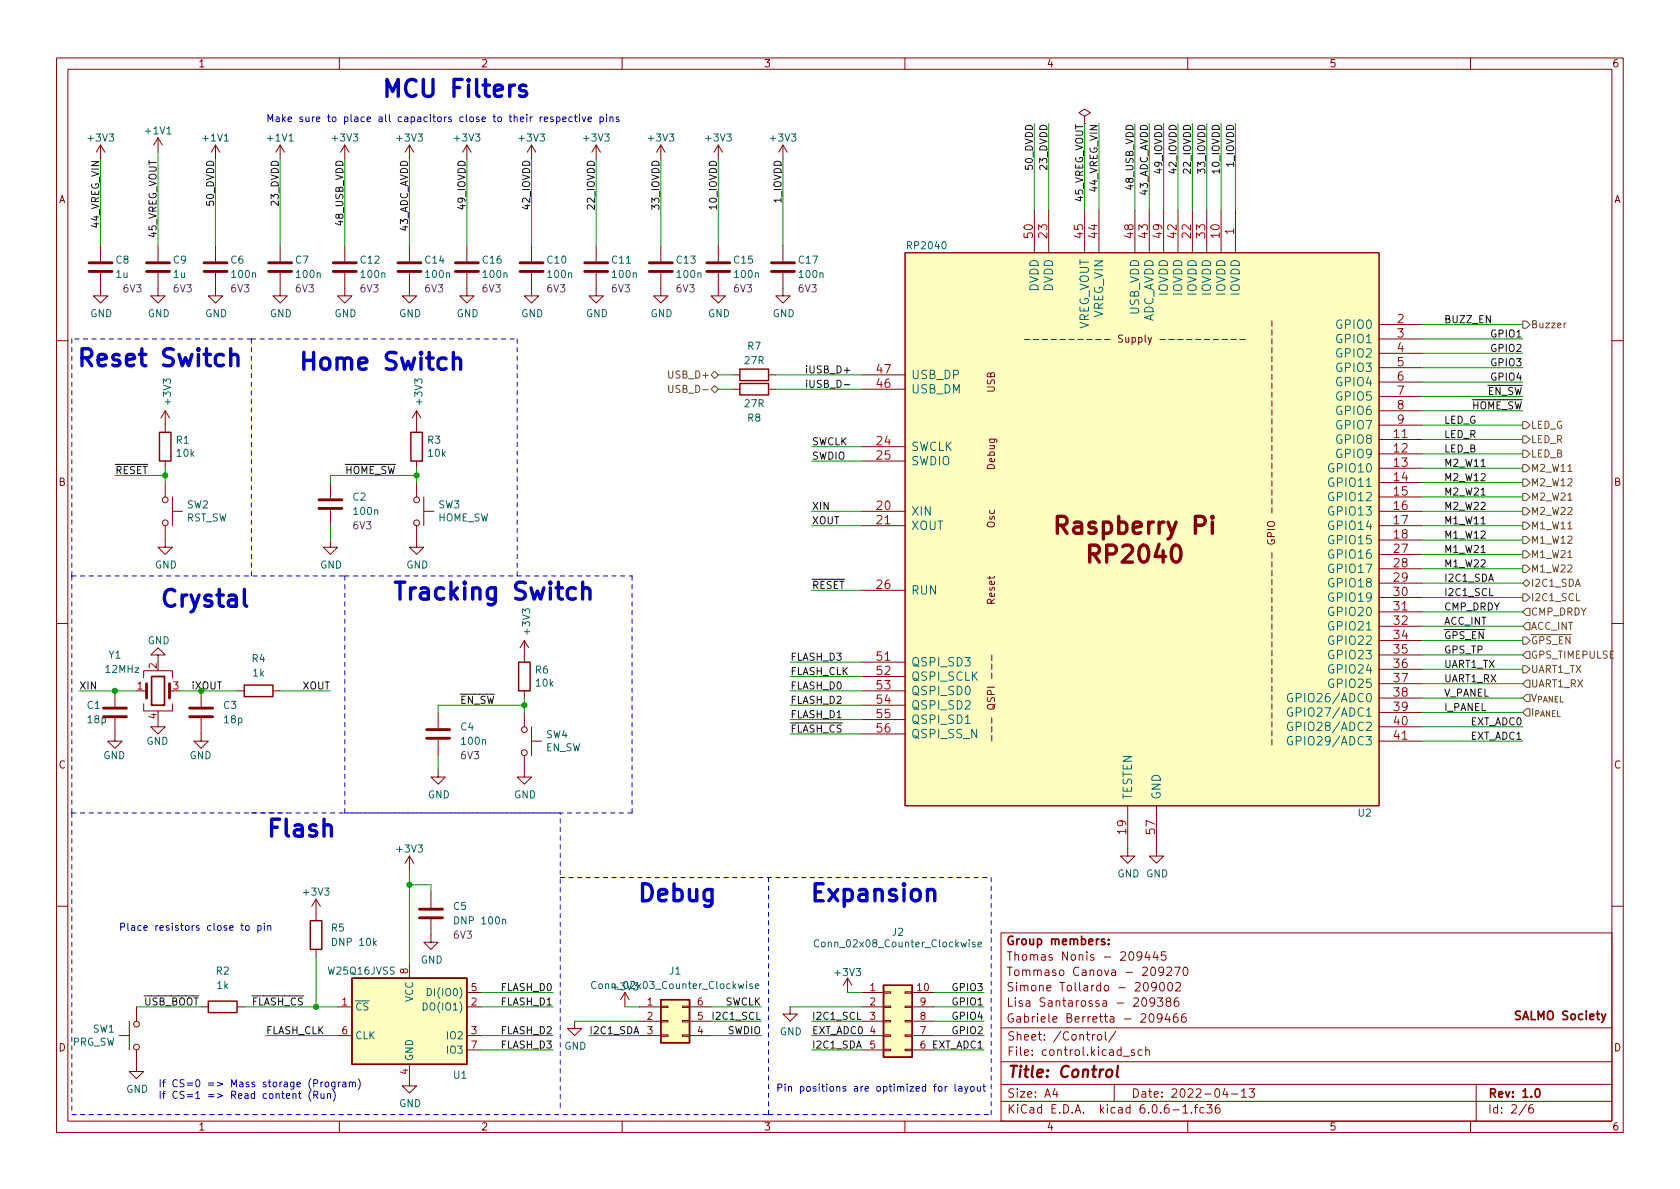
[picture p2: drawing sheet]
<svg xmlns="http://www.w3.org/2000/svg" width="297mm" height="210mm" viewBox="0 0 297 210" stroke-linecap="round" stroke-linejoin="round" font-family="sans-serif">
<g fill="none" stroke="#840000" stroke-width=".18">
<path d="M10 10.2h277v190.1h-277zM12 12.2h273v186.1h-273zM60 10.2v2M110 10.2v2M160 10.2v2M210 10.2v2M260 10.2v2M17.8 25.6l-.8 1.3M17.8 25.6v2.6M17.8 25.6l.7 1.3M27.9 24.4l-.7 1.2M27.9 24.4v2.5"/>
<path d="M27.9 24.4l.8 1.2M38.1 25.6v2.6M38.1 25.6l-.8 1.3M38.1 25.6l.8 1.3M49.5 25.6v2.6M49.5 25.6l-.7 1.3M49.5 25.6l.8 1.3M61 25.6v2.6M61 25.6l-.8 1.3M61 25.6l.7 1.3M72.4 25.6v2.6M72.4 25.6l-.8 1.3"/>
<path d="M72.4 25.6l.8 1.3M82.5 25.6v2.6M82.5 25.6l-.7 1.3M82.5 25.6l.8 1.3M94 25.6v2.6M94 25.6l-.8 1.3M94 25.6l.7 1.3M105.4 25.6l-.8 1.3M105.4 25.6v2.6M105.4 25.6l.8 1.3M116.8 25.6l-.7 1.3M116.8 25.6v2.6"/>
<path d="M116.8 25.6l.8 1.3M127 25.6v2.6M127 25.6l-.8 1.3M127 25.6l.8 1.3M138.4 25.6l-.7 1.3M138.4 25.6v2.6M138.4 25.6l.8 1.3M182.9 37.1v7.6M185.4 37.1v7.6M191.8 20.6l1-.7-1-.6-1 .6 1 .7v1.2M191.8 37.1v7.6M194.3 37.1v7.6"/>
<path d="M200.7 37.1v7.6M203.2 37.1v7.6M205.7 37.1v7.6M208.3 37.1v7.6M210.8 37.1v7.6M213.4 37.1v7.6M215.9 37.1v7.6M218.4 37.1v7.6M17.8 48.3v4h1.2l-1.2 1.3-1.3-1.3h1.3M17.8 43.4v2.8M27.9 48.3v4h1.3l-1.3 1.3-1.2-1.3h1.2M27.9 43.4v2.8"/>
<path d="M38.1 48.3v4h1.3l-1.3 1.3-1.3-1.3h1.3M38.1 43.4v2.8M49.5 48.3v4h1.3l-1.3 1.3-1.2-1.3h1.2M49.5 43.4v2.8M61 48.3v4h1.2l-1.2 1.3-1.3-1.3h1.3M61 43.4v2.8M72.4 48.3v4h1.3l-1.3 1.3-1.3-1.3h1.3M72.4 43.4v2.8M82.5 48.3v4h1.3l-1.3 1.3-1.2-1.3h1.2M82.5 43.4v2.8M94 48.3v4h1.2l-1.2 1.3-1.3-1.3h1.3M94 43.4v2.8"/>
<path d="M105.4 48.3v4h1.3l-1.3 1.3-1.3-1.3h1.3M105.4 43.4v2.8M116.8 48.3v4h1.3l-1.3 1.3-1.2-1.3h1.2M116.8 43.4v2.8M127 48.3v4h1.3l-1.3 1.3-1.3-1.3h1.3M127 43.4v2.8M138.4 48.3v4h1.3l-1.3 1.3-1.2-1.3h1.2M138.4 43.4v2.8M160 44.7h83.8v97.8h-83.8zM224.9 56.7v1M224.9 58.3v1M224.9 59.9v.9"/>
<path d="M243.8 57.4h7.7M243.8 59.9h7.7M10 60.2h2M29.2 72.6l-.8 1.3M29.2 72.6v3.8M29.2 72.6l.8 1.3M73.7 72.6v3.8M73.7 72.6l-.8 1.3M73.7 72.6l.7 1.3M129.5 66.3h1.3M129.5 68.8h1.3M135.9 66.3h1.3"/>
<path d="M135.9 68.8h1.3M152.4 66.3h7.6M152.4 68.8h7.6M152.4 79h7.6M181.1 60h1M182.7 60h1M184.3 60h.9M185.8 60h1M187.4 60h1M189 60h1M190.6 60h.9M209.8 60h1"/>
<path d="M211.4 60h.9M212.9 60h1M214.5 60h1M216.1 60h.9M217.7 60h.9M219.2 60h1M224.9 61.5v.9M224.9 63v1M224.9 64.6v1M224.9 66.2v.9M224.9 67.7v1M224.9 69.3v1"/>
<path d="M224.9 70.9v1M224.9 72.5v.9M224.9 74v1M224.9 75.6v1M224.9 77.2v.9M224.9 78.7v1M243.8 77.7h7.7M243.8 62.5h7.7M243.8 65h7.7M243.8 67.6h7.7M243.8 70.1h7.7M243.8 72.6h7.7"/>
<path d="M243.8 75.2h7.7M285 60.2h2M29.2 93v3.8h1.3l-1.3 1.2-1.3-1.2h1.3M29.2 81.5v1.3M29.2 85.3v2.6M30.5 90.4h1.8M30.5 87.9v5.1M58.4 95.5v1.3h1.3l-1.3 1.2-1.3-1.2h1.3M58.4 85.3v2.8M58.4 90.2v2.8M73.7 93v3.8h1.2l-1.2 1.2-1.3-1.2h1.3M73.7 81.5v1.3"/>
<path d="M73.7 85.3v2.6M74.9 90.4h1.8M74.9 87.9v5.1M152.4 90.4h7.6M152.4 93h7.6M152.4 81.5h7.6M224.1 93.6h1.3M224.2 95.5a.59 .59 0 0 0 .5 .7 .59 .59 0 0 0 .6-.7l-.5-.1v.3M224.2 92.4a.81 .81 0 0 1 1.2 .1 .43 .43 0 0 1-.5 .6h-.4a.42 .42 0 0 1-.4-.2 .42 .42 0 0 1 .1-.5zM224.8 94.9l-.1-.6-.2-.1h-.3l-.1 .7h1.3M224.9 80.3v1M224.9 81.9v1"/>
<path d="M224.9 83.5v.9M224.9 85v1M224.9 86.6v1M224.9 88.2v.9M224.9 89.8v.9M224.9 97.7v1M224.9 99.3v1M243.8 90.4h7.7M243.8 80.3h7.7M243.8 82.8h7.7M243.8 85.3h7.7M243.8 87.9h7.7"/>
<path d="M243.8 93h7.7M243.8 95.5h7.7M243.8 98h7.7M10 110.2h2M25.4 119.9v-1.3h5.1v1.3M27.9 115.8h1.3l-1.3-1.3-1.2 1.3h1.2v1.3M92.7 113.3l-.8 1.2M92.7 113.3v3.8M92.7 113.3l.8 1.2M152.4 104.4h7.6M152.4 117.1h7.6M152.4 119.6h7.6"/>
<path d="M175.4 115.8v1M175.4 117.4v1M224.9 100.9v.9M224.9 102.5v.9M224.9 104v1M224.9 105.6v1M224.9 107.2v.9M224.9 108.7v1M224.9 110.3v1M224.9 111.9v1M224.9 113.5v.9M224.9 115v1"/>
<path d="M224.9 116.6v1M224.9 118.2v.9M224.9 119.7v1M243.8 100.6h7.7M243.8 103.1h7.7M243.8 105.7h7.7M243.8 108.2h7.7M243.8 110.7h7.7M243.8 113.3h7.7M243.8 115.8h7.7M243.8 118.4h7.7M285 110.2h2"/>
<path d="M20.3 127v4.1h1.3l-1.3 1.2-1.3-1.2h1.3M20.3 122.2v2.8M25.4 124.5v1.2h5.1v-1.2M25.4 122.2h.5M27.9 127.2v1.3h1.3l-1.3 1.3-1.2-1.3h1.2M30 122.2h.5M35.6 127v4.1h1.2l-1.2 1.2-1.3-1.2h1.3M35.6 122.2v2.8M41.9 122.2h1.3M48.3 122.2h1.2M77.5 136.1v1.3h1.2l-1.2 1.3-1.3-1.3h1.3M77.5 126v2.8"/>
<path d="M77.5 130.8v2.8M92.7 133.6v3.8h1.3l-1.3 1.3-1.3-1.3h1.3M92.7 122.2v1.2M92.7 126v2.5M94 128.5v5.1M94 131.1h1.8M152.4 122.2h7.6M152.4 124.7h7.6M152.4 127.2h7.6M152.4 129.8h7.6M175.4 128.5v1M175.4 130.1v.9"/>
<path d="M224.9 121.3v1M224.9 122.9v1M224.9 124.5v.9M224.9 126v1M224.9 127.6v1M224.9 129.2v1M224.9 130.8v.9M243.8 131.1h7.7M243.8 120.9h7.7M243.8 123.4h7.7M243.8 126h7.7M243.8 128.5h7.7"/>
<path d="M55.9 159v3.8M55.9 159l-.8 1.3M55.9 159l.7 1.3M72.4 151.4l-.8 1.2M72.4 151.4v2.5M72.4 151.4l.8 1.2M76.2 157.7v2.8M199.4 142.5v8.9h1.3l-1.3 1.2-1.3-1.2h1.3M204.5 142.5v8.9h1.2l-1.2 1.2-1.3-1.2h1.3M10 160.2h2M24.1 178v2.6M41.9 178h1.3"/>
<path d="M55.9 167.9v1.3M59.7 178h2.5M72.4 170.4v2.6M76.2 162.6v4h1.3l-1.3 1.3-1.3-1.3h1.3M82.5 178h2.6M82.5 175.5h2.6M110.5 175.5l-.8 1.3M110.5 175.5v2.5M110.5 175.5l.8 1.3M113 178h3.8M116.8 177.9h1.3v.3h-1.3zM120.6 177.9h1.3v.3h-1.3z"/>
<path d="M121.9 178h3.8M139.7 178v1.3h1.3l-1.3 1.3-1.3-1.3h1.3M149.9 173l-.8 1.2M149.9 173v2.5M149.9 173l.7 1.2M152.4 178h3.8M152.4 175.5h3.8M156.2 177.9h1.3v.3h-1.3zM156.2 175.4h1.3v.2h-1.3zM160 177.9h1.3v.3h-1.3zM160 175.4h1.3v.2h-1.3zM161.3 178h3.8"/>
<path d="M161.3 175.5h3.8M177 165h108v33.3h-108zM201.9 168.9l-.3 .3h-.3l-.3-.3 .2-.5 .4-.1 .2 .1a.99 .99 0 0 1-.3 1.4h-.3M202 176.6l.2-.1a.81 .81 0 0 1 .6 .6 .81 .81 0 0 1-.3 .8l-.1 .1a.81 .81 0 0 1-.4-1.4zM202.3 173.9l.2-.2a.81 .81 0 0 1 .6 .7 .81 .81 0 0 1-.3 .8h-.1a.81 .81 0 0 1-.4-1.3zM202.8 168.2l-.3 1.1h.9M203.2 168.8v1M203.3 179.4l.2-.1a.81 .81 0 0 1 .6 .6 .81 .81 0 0 1-.3 .8l-.1 .1a.81 .81 0 0 1-.4-1.4zM204.2 177.1l-.3 .3h-.3l-.3-.3 .2-.6h.4l.2 .1a.99 .99 0 0 1-.4 1.4h-.2M204.2 168.2l-.3 1.1h.9M204.5 174.4l-.3 .3h-.3l-.3-.3 .1-.6 .5-.1 .2 .2a.99 .99 0 0 1-.4 1.3h-.3M204.6 168.8v1"/>
<path d="M204.7 176.5h.9l-.5 .5 .4 .2v.6l-.2 .2h-.4l-.2-.2M205.2 173.9l.2-.2a.81 .81 0 0 1 .6 .7 .81 .81 0 0 1-.3 .8h-.2a.81 .81 0 0 1-.3-1.3zM205.5 179.9l-.3 .3h-.3l-.3-.3 .1-.6h.5l.2 .1a.99 .99 0 0 1-.4 1.4h-.3M205.7 171.7l-.2 .2h-.5l-.1-.2 .1-.6 .5-.1 .2 .2a.99 .99 0 0 1-.4 1.3h-.3M206.1 168.3h-.7l-.1 .7 .2-.1h.5l.2 .3-.1 .5-.2 .1-.6-.1M206.3 171.2l.6-.2 .2 .2 .1 .2-1 1.1h1M206.4 179.2l-.4 1.1h1M206.5 177.1l-.3-.3v-.2l.3-.1h.4l.1 .2v.3l-.7 .2-.1 .2v.4l.3 .2 .4-.1 .1-.2v-.3l-.3-.3M206.6 173.9l.2-.2a.81 .81 0 0 1 .6 .7 .81 .81 0 0 1-.3 .8h-.1a.81 .81 0 0 1-.4-1.3zM206.7 179.8v1M207.7 171h1l-.7 1.5M207.9 173.9l.6-.2 .2 .2v.3l-.9 1h.9"/>
<path d="M208.2 179.3a.59 .59 0 0 0-.7 .6v.6l.1 .2 .4 .1 .2-.2 .1-.5-.1-.2-.5-.1-.2 .3M208.3 176.5a.59 .59 0 0 0-.7 .6v.6l.1 .2 .5 .1 .2-.2 .1-.5-.2-.2-.4-.1-.3 .3M209.3 171.2l.2-.2a.81 .81 0 0 1 .6 .6 .81 .81 0 0 1-.3 .8l-.1 .1a.81 .81 0 0 1-.4-1.3zM209.6 179.3a.59 .59 0 0 0-.7 .6v.6l.1 .2 .5 .1 .2-.2v-.5l-.1-.2-.4-.1-.3 .3M285 160.2h2M21.1 183.1h1.8M22.9 180.6v5.1M24.1 185.7v3.8h1.3l-1.3 1.2-1.2-1.2h1.2M59.7 183.1h2.5M60 198.3v2M72.4 188.2v3.8h1.3l-1.3 1.3-1.3-1.3h1.3M82.5 183.1h2.6"/>
<path d="M82.5 185.7h2.6M101.6 180.6v1.3h1.3l-1.3 1.2-1.3-1.2h1.3M110 198.3v2M113 180.6h3.8M113 183.1h3.8M116.8 183h1.3v.3h-1.3zM116.8 180.5h1.3v.2h-1.3zM120.6 183h1.3v.3h-1.3zM120.6 180.5h1.3v.2h-1.3zM121.9 180.6h3.8M121.9 183.1h3.8M152.4 180.6h3.8"/>
<path d="M152.4 183.1h3.8M152.4 185.7h3.8M156.2 185.5h1.3v.3h-1.3zM156.2 183h1.3v.3h-1.3zM156.2 180.5h1.3v.2h-1.3zM160 198.3v2M160 185.5h1.3v.3h-1.3zM160 183h1.3v.3h-1.3zM160 180.5h1.3v.2h-1.3zM161.3 180.6h3.8M161.3 183.1h3.8M161.3 185.7h3.8"/>
<path d="M177 194.8h108M177 191.8h108M177 187.8h108M177 181.8h108M186.5 192.5l-.4 1h1M186.9 193v1M193.6 182.9l-.3 .1-.2 .2M194.1 183.1l.2-.2 .4 .2 .1 .5-.2 .3h-.3l-.2-.1zM195.4 182.4v1.3l.2 .2M197 191.8v3M197.3 182.4l-1.3 1.9M198.6 186.8h1.1"/>
<path d="M200.6 185.7l-.4-.1-.2 .2 .1 .3 .5 .1v.4h-.6M201.9 185.7l-.4-.1-.3 .3v.4l.2 .3h.5M202.6 185.8l.2-.2 .3 .1 .1 .9M202.6 185.1v1.5M209.1 195.8l.5-.5v1.5M209.1 196.8h.9M210 198.3v2M210.6 196.7v.1M211.1 195.8h.6M211.7 195.3l-.3 .2v1.3M212.9 195.9l-.5-.1-.3 .3v.4l.2 .3h.6M213.4 195.3h.9l-.5 .6 .4 .1v.7l-.2 .1h-.4l-.2-.1"/>
<path d="M215.6 195.3a.59 .59 0 0 0-.7 .7v.5l.1 .3h.4l.2-.1 .1-.5-.1-.2-.5-.1-.2 .3M216.6 192.5l-.4 1h.9M216.9 193v1M217.7 193.5h1.2M219.5 193l.4-.5v1.5M219.5 194h.9M220.9 192.5h.9l-.5 .6 .4 .1v.7l-.2 .1h-.4l-.2-.1M260 198.3v2M261 191.8v6.5M269.9 195.3l-1.3 1.9M271 195.3a.6 .6 0 0 0-.7 .7v.5l.1 .3h.5l.2-.1 .1-.5-.2-.2-.4-.1-.3 .3"/>
<circle cx="29.2" cy="88.4" r=".51"/>
<circle cx="29.2" cy="92.5" r=".51"/>
<circle cx="73.7" cy="88.4" r=".51"/>
<circle cx="73.7" cy="92.5" r=".51"/>
<circle cx="92.7" cy="133.1" r=".51"/>
<circle cx="92.7" cy="129" r=".51"/>
<circle cx="24.1" cy="185.2" r=".51"/>
<circle cx="24.1" cy="181.1" r=".51"/>
</g>
<path d="M26.8 119.6h2.3v5.1h-2.3zM195.3 166.1l-.4-.1-.2 .3 .1 .2 .5 .1v.4h-.6M196 166.9v.1M196 166.1v.2M268.8 178.9l-.6-.1-.2 .1v.5l.7 .3 .1 .3-.3 .3-.5-.1M271.6 192.6l.2-.1a.82 .82 0 0 1 .6 .7 .82 .82 0 0 1-.3 .8h-.2a.81 .81 0 0 1-.6-.6 .81 .81 0 0 1 .3-.8z" fill="none" stroke="#840000" stroke-width=".3"/>
<path d="M195.8 189.3a.52 .52 0 0 1 .5-.2 .52 .52 0 0 1 .4 .4l-.1 .6a.55 .55 0 0 1-.5 .4 .55 .55 0 0 1-.5-.4zM197.7 188.5l-.2 1.7 .2 .3" fill="none" stroke="#840000" stroke-width=".4"/>
<g fill="#ffffc2" stroke="#ffffc2" stroke-width=".18">
<path d="M116.8 176.8h5.1v7.6h-5.1z"/>
<path d="M62.2 173h20.3v15.2h-20.3z"/>
<path d="M156.2 174.2h5.1v12.7h-5.1z"/>
<path d="M160 44.7h83.8v97.8h-83.8z"/>
</g>
<path d="M28.2 76.4h2v5.1h-2zM72.6 76.4h2.1v5.1h-2.1zM130.8 65.3h5.1v2h-5.1zM130.8 67.8h5.1v2h-5.1zM91.7 117.1h2v5.1h-2zM43.2 121.2h5.1v2h-5.1zM36.8 177h5.1v2.1h-5.1zM54.9 162.8h2v5.1h-2zM62.2 173h20.3v15.2h-20.3zM116.8 176.8h5.1v7.6h-5.1zM156.2 174.2h5.1v12.7h-5.1z" fill="none" stroke="#840000" stroke-width=".25"/>
<path d="M228.5 122.7a.74 .74 0 0 0-.9 .5 .74 .74 0 0 0 .5 .9l.4-.1v-.5h-.2M228.5 125.2a.74 .74 0 0 0-.9 .6 .74 .74 0 0 0 .5 .9l.4-.2v-.5h-.2M228.5 127.8a.74 .74 0 0 0-.9 .5 .74 .74 0 0 0 .5 .9l.4-.1v-.5h-.2M228.5 130.3a.74 .74 0 0 0-.9 .5 .74 .74 0 0 0 .5 .9l.4-.1v-.5h-.2M74.8 177.4a.64 .64 0 0 1 .8 .6 .64 .64 0 0 1-.8 .6zM75.6 174.8a.64 .64 0 0 1 .7 .6 .64 .64 0 0 1-.7 .7zM105.4 173.7a.6 .6 0 0 0-.9 .4 .6 .6 0 0 0 .6 .7l.3-.1M133 174h-.3l-.2 .1 .1 .2 .4 .1v.4h-.5M133.6 174.4l.6-.1-.1-.3h-.4l-.1 .1v.7h.5M144.7 166.3a.6 .6 0 0 0-.8 .4 .6 .6 0 0 0 .6 .7l.2-.1M172.4 166.7l-.3-.1-.2 .2 .1 .2 .4 .1v.3h-.5M172.9 167l.6-.1v-.2l-.4-.1-.2 .2 .1 .6h.5" fill="none" stroke="#006464" stroke-width=".18"/>
<g fill="none" stroke="#840000" stroke-width=".51">
<path d="M15.7 48h4.1M15.7 46.5h4.1M25.9 48h4.1M25.9 46.5h4.1M36.1 48h4M36.1 46.5h4M47.5 48h4.1M47.5 46.5h4.1M58.9 48h4.1M58.9 46.5h4.1M70.4 48h4M70.4 46.5h4"/>
<path d="M80.5 48h4.1M80.5 46.5h4.1M91.9 48h4.1M91.9 46.5h4.1M103.4 48h4M103.4 46.5h4M114.8 48h4.1M114.8 46.5h4.1M125 48h4M125 46.5h4M136.4 48h4.1M136.4 46.5h4.1"/>
<path d="M56.4 89.9h4.1M56.4 88.4h4.1M18.3 126.7h4.1M18.3 125.2h4.1M25.9 120.9v2.5M30 120.9v2.5M33.5 126.7h4.1M33.5 125.2h4.1M75.4 130.6h4.1M75.4 129h4.1M74.2 162.3h4M74.2 160.8h4"/>
</g>
<g fill="none" stroke="#725600" stroke-width=".18">
<path d="M269.2 56.8h.7l.6 .6-.6 .6h-.7zM276.9 57.1l-.3 .3M118.2 68.1v1.1l.3 .2 .3-.1 .2-.1v-1.1M125.7 66.3l.7-.6 .6 .6-.6 .6zM125.7 68.8l.7-.6 .6 .6-.6 .7zM269.2 74.5h.7l.6 .7-.6 .6h-.7zM269.2 77.1h.7l.6 .6-.6 .7h-.7zM269.2 79.6h.7l.6 .7-.6 .6h-.7zM269.2 97.4h.7l.6 .6-.6 .7h-.7zM269.2 94.9h.7l.6 .6-.6 .6h-.7zM269.2 99.9h.7l.6 .7-.6 .6h-.7zM269.2 92.3h.7l.6 .7-.6 .6h-.7z"/>
<path d="M269.2 84.7h.7l.6 .6-.6 .7h-.7zM269.2 89.8h.7l.6 .6-.6 .7h-.7zM269.2 82.2h.7l.6 .6-.6 .6h-.7zM269.2 87.2h.7l.6 .7-.6 .6h-.7zM269.2 112.6h.7l.6 .7-.6 .6h-.7zM269.2 115.8l.7-.6h.6v1.3h-.6zM269.2 117.7h.7l.6 .7-.6 .6h-.7zM269.2 103.1l.7-.6 .6 .6-.6 .7zM269.2 105h.7l.6 .7-.6 .6h-.7zM269.2 110.7l.7-.6h.6v1.3h-.6zM269.9 107.6h.6v1.2h-.6l-.7-.6zM269.2 126l.7-.7h.6v1.3h-.6z"/>
<path d="M269.2 123.4l.7-.6h.6v1.3h-.6zM269.9 120.3h.6v1.2h-.6l-.7-.6z"/>
</g>
<path d="M149.3 65.5h.9M149.3 68h.9" fill="none" stroke="#0f0f0f" stroke-width=".18"/>
<g fill="none" stroke="#0000c2" stroke-width=".18">
<path d="M96.2 21.1l.6-.1v-.3h-.4l-.2 .2 .1 .6h.5M97.8 20.7h-.3l-.2 .2 .1 .1 .4 .2v.3h-.5M98.4 20.7h.4l.2 .2-.1 .6h-.5M98.4 20.7v1.2M99.5 21.1l.6-.1-.1-.3h-.3l-.2 .2 .1 .6h.4M101.2 20.7h-.4l-.2 .2 .1 .6h.5M101.6 20.7h.4M101.7 20.2v1.1l.3 .2M102.5 20.2v.2M102.5 20.7v.8M102.9 20.7l.3 .8 .4-.8M104 21.1l.6-.1-.1-.3h-.3l-.2 .2v.6h.5"/>
<path d="M106.1 20.7h.4l.2 .2-.1 .6h-.5M106.1 20.7v1.2M107.2 20.2v.2M107.2 20.7v.8M107.8 20.8l.2-.1h.3l.1 .8M107.8 20.7v.8M109.4 20.7h-.3l-.2 .2 .1 .1 .4 .2v.3h-.5M42.6 163.7h.4M42.7 163.2v1.1l.3 .2M43.5 163.7h.3l.3 .2v.4l-.3 .2h-.3l-.1-.2zM45.6 163.7h.3l.3 .2-.1 .6h-.5M45.6 163.7v1.2"/>
<path d="M46.7 163.2v.2M46.7 163.7v.8M47.3 163.8l.2-.1h.3l.1 .8M47.3 163.7v.8M52.8 193.4h.4M52.9 193v1.1l.3 .1M55 192.8a1.46 1.46 0 0 0 0 1.9M55.5 193.6h.6l.1-.2-.1-.3-.6-.1v1.2M55.8 193.6l.4 .6M56.7 193.4l.1 .8h.3l.2-.1M56.7 191.3v.9M57.1 191.3l-.4 .3"/>
<path d="M57.3 193.4v.8M57.6 191.4l.3-.1 .2 .3v.4l-.2 .2-.3-.1-.1-.1zM57.9 193.5l.2-.1 .3 .1v.7M57.9 193.4v.8M58.9 192.8a1.46 1.46 0 0 1 0 1.9M59.2 191.3v1.1l-.2 .2h-.3M59.2 191.4l-.3-.1-.3 .3 .1 .5h.5M59.8 191.3v.9M60.2 191.3l-.4 .3M60.6 191.4h.5l.1 .8M61.2 191.6l-.5 .1-.1 .2 .1 .3 .5-.1M61.8 191.5l.1-.2 .3 .1 .1 .8"/>
<path d="M61.8 191.3v.9M62.3 191.5l.2-.2 .3 .1 .1 .8M63.3 190.7a1.46 1.46 0 0 1 0 2M167.1 192.1v.9M167.5 192.1l-.4 .3M168.9 191.7v1.1l.1 .2M169.5 192.2h.5l.1 .8M170.1 192.4l-.4 .1-.2 .2 .2 .3 .4-.1M170.6 192.1l.3 .9M171.2 192.1l-.5 1.2-.1 .1M171.7 192.2l.3-.1 .3 .3v.3l-.3 .3-.3-.1-.1-.2zM172.8 192.1l.1 .8 .3 .1 .1-.2"/>
<path d="M173.3 192.1v.9M173.8 192.1h.4M173.9 191.7v1.1l.3 .2"/>
</g>
<path d="M93 15.2l-.7-.2-.3 .2-.2 .3 .2 .4 1 .3 .1 .3-.1 .4-.3 .1h-.6l-.3-.1M14.5 63.2h1.1a.81 .81 0 0 0 .6-.7 .81 .81 0 0 0-.6-.8h-1.1v3M15.2 63.2l1 1.5M53.7 62.3v3M53.7 63.7h1.7M69.9 102.9h1.7M70.7 102.9v3" fill="none" stroke="#0000c2" stroke-width=".6"/>
<g fill="none" stroke="#0000c2" stroke-width=".18" stroke-dasharray=".8 .8">
<path d="M12.7 59.9v41.9M44.4 59.9h47M44.4 59.9h-31.7M44.4 59.9v41.9M91.4 59.9v41.9M12.7 101.8h48.3M61 101.8h50.8M111.8 101.8v42M12.7 143.8v53.3M12.7 143.8v-42M12.7 143.8h86.4M44.4 143.8h6.4"/>
<path d="M61 143.8v-42M99.1 155.2h76.2M111.8 143.8h-50.8M135.9 155.2v41.9M12.7 197.1h90.2M99.1 195.8v-52M102.9 197.1h33M135.9 197.1h39.4M175.3 197.1v-41.9"/>
</g>
<g fill="none" stroke="#009600" stroke-width=".18">
<path d="M17.8 28.2v15.2M27.9 26.9v16.5M38.1 28.2v15.2M49.5 28.2v15.2M61 28.2v15.2M72.4 28.2v15.2M82.5 28.2v15.2M94 28.2v15.2M105.4 28.2v15.2M116.8 28.2v15.2M127 28.2v15.2M138.4 28.2v15.2"/>
<path d="M182.9 21.8v15.3M185.4 21.8v15.3M191.8 21.8v15.3M194.3 21.8v15.3M200.7 21.8v15.3M203.2 21.8v15.3M205.7 21.8v15.3M208.3 21.8v15.3M210.8 21.8v15.3M213.4 21.8v15.3M215.9 21.8v15.3M218.4 21.8v15.3"/>
<path d="M251.5 59.9h17.7M251.5 57.4h17.7M127 68.8h2.5M127 66.3h2.5M137.2 68.8h15.2M137.2 66.3h15.2M143.5 79h8.9M251.5 62.5h17.7M251.5 67.6h17.7M251.5 65h17.7M251.5 75.2h17.7M251.5 77.7h17.7"/>
<path d="M251.5 70.1h17.7M251.5 72.6h17.7M20.3 84.1h8.9M29.2 82.8v2.5M58.4 93v2.5M73.7 84.1h-15.3v1.2M73.7 82.8v2.5M143.5 93h8.9M143.5 90.4h8.9M143.5 81.5h8.9M251.5 93h17.7M251.5 95.5h17.7"/>
<path d="M251.5 98h17.7M251.5 90.4h17.7M251.5 85.3h17.7M251.5 82.8h17.7M251.5 87.9h17.7M251.5 80.3h17.7M139.7 117.1h12.7M139.7 119.6h12.7M143.5 104.4h8.9M251.5 103.1h17.7M251.5 100.6h17.7M251.5 115.8h17.7"/>
<path d="M251.5 118.4h17.7M251.5 113.3h17.7M251.5 105.7h17.7M251.5 108.2h17.7M251.5 110.7h17.7M14 122.2h10.1M31.7 122.2h10.2M49.5 122.2h8.9M77.5 133.6v2.5M92.7 123.4v2.6M92.7 124.7h-15.2v1.3M139.7 122.2h12.7"/>
<path d="M139.7 124.7h12.7M139.7 129.8h12.7M139.7 127.2h12.7M251.5 126h17.7M251.5 131.1h17.7M251.5 123.4h17.7M251.5 128.5h17.7M251.5 120.9h17.7M72.4 153.9v16.5M72.4 156.5h3.8v1.2M24.1 178h11.5M43.2 178h16.5"/>
<path d="M55.9 169.2v8.8M85.1 178h12.7M85.1 175.5h12.7M110.5 178h2.5M125.7 178h8.9M139.7 178h12.7M149.9 175.5h2.5M165.1 178h8.9M165.1 175.5h8.9M47 183.1h12.7M85.1 183.1h12.7M85.1 185.7h12.7"/>
<path d="M101.6 180.6h11.4M104.1 183.1h8.9M125.7 180.6h8.9M125.7 183.1h8.9M143.5 180.6h8.9M143.5 183.1h8.9M143.5 185.7h8.9M165.1 180.6h8.9M165.1 183.1h8.9M165.1 185.7h8.9"/>
</g>
<g fill="#009600" stroke="#009600" stroke-width=".18">
<circle cx="29.2" cy="84.1" r=".46"/>
<circle cx="35.6" cy="122.2" r=".46"/>
<circle cx="20.3" cy="122.2" r=".46"/>
<circle cx="72.4" cy="156.5" r=".46"/>
<circle cx="92.7" cy="124.7" r=".46"/>
<circle cx="73.7" cy="84.1" r=".46"/>
</g>
<g font-size="4.2" fill="#0000c2">
<text x="67.3" y="17.2">MCU Filters</text>
<text x="17.2" y="64.8">Reset Switch</text>
<text x="56.3" y="65.4">Home Switch</text>
<text x="30.3" y="107.4">Crystal</text>
<text x="73.4" y="106.1">Tracking Switch</text>
<text x="48.8" y="148">Flash</text>
<text x="114" y="159.4">Debug</text>
<text x="145.2" y="159.4">Expansion</text>
</g>
<g font-size="4.2" fill="#840000">
<text x="187.8" y="94.5">Raspberry Pi</text>
<text x="193.1" y="99.5">RP2040</text>
</g>
<text font-size="2.8" fill="#840000" x="178" y="190.6">Title: Control</text>
<g font-size="2.1" fill="#a90000">
<text x="218.2" y="41.5" transform="rotate(-90 218.2 41.5)">1</text>
<text x="182.6" y="42" transform="rotate(-90 182.6 42)">50</text>
<text x="185.2" y="42" transform="rotate(-90 185.2 42)">23</text>
<text x="191.5" y="42" transform="rotate(-90 191.5 42)">45</text>
<text x="194.1" y="42" transform="rotate(-90 194.1 42)">44</text>
<text x="200.4" y="42" transform="rotate(-90 200.4 42)">48</text>
<text x="202.9" y="42" transform="rotate(-90 202.9 42)">43</text>
<text x="205.5" y="42" transform="rotate(-90 205.5 42)">49</text>
<text x="208" y="42" transform="rotate(-90 208 42)">42</text>
<text x="210.6" y="42" transform="rotate(-90 210.6 42)">22</text>
<text x="213.1" y="42" transform="rotate(-90 213.1 42)">33</text>
<text x="215.6" y="42" transform="rotate(-90 215.6 42)">10</text>
<text x="247.1" y="57.1">2</text>
<text x="247.1" y="59.7">3</text>
<text x="247.1" y="62.2">4</text>
<text x="247.1" y="64.8">5</text>
<text x="155" y="68.6">46</text>
<text x="155" y="66">47</text>
<text x="247.1" y="67.3">6</text>
<text x="247.1" y="69.8">7</text>
<text x="246.5" y="77.5">11</text>
<text x="247.1" y="72.4">8</text>
<text x="247.1" y="74.9">9</text>
<text x="155" y="78.7">24</text>
<text x="155" y="81.3">25</text>
<text x="246.5" y="80">12</text>
<text x="246.5" y="82.5">13</text>
<text x="246.5" y="85.1">14</text>
<text x="246.5" y="87.6">15</text>
<text x="155" y="90.2">20</text>
<text x="155" y="92.7">21</text>
<text x="246.5" y="90.2">16</text>
<text x="246.5" y="92.7">17</text>
<text x="246.5" y="95.2">18</text>
<text x="246.5" y="97.8">27</text>
<text x="246.5" y="100.3">28</text>
<text x="155" y="104.1">26</text>
<text x="246.5" y="102.9">29</text>
<text x="246.5" y="105.4">30</text>
<text x="246.5" y="107.9">31</text>
<text x="246.5" y="110.5">32</text>
<text x="246.5" y="113">34</text>
<text x="155" y="116.8">51</text>
<text x="155" y="119.4">52</text>
<text x="246.5" y="115.6">35</text>
<text x="246.5" y="118.1">36</text>
<text x="155" y="121.9">53</text>
<text x="155" y="124.5">54</text>
<text x="246.5" y="120.6">37</text>
<text x="246.5" y="123.2">38</text>
<text x="246.5" y="125.7">39</text>
<text x="155" y="127">55</text>
<text x="155" y="129.5">56</text>
<text x="246.5" y="128.3">40</text>
<text x="246.5" y="130.8">41</text>
<text x="199.1" y="147.5" transform="rotate(-90 199.1 147.5)">19</text>
<text x="204.2" y="147.5" transform="rotate(-90 204.2 147.5)">57</text>
</g>
<g font-size="2.1" fill="#006464">
<text x="183.6" y="51.6" transform="rotate(-90 183.6 51.6)">DVDD</text>
<text x="186.2" y="51.6" transform="rotate(-90 186.2 51.6)">DVDD</text>
<text x="206.5" y="52.3" transform="rotate(-90 206.5 52.3)">IOVDD</text>
<text x="209" y="52.3" transform="rotate(-90 209 52.3)">IOVDD</text>
<text x="211.6" y="52.3" transform="rotate(-90 211.6 52.3)">IOVDD</text>
<text x="214.1" y="52.3" transform="rotate(-90 214.1 52.3)">IOVDD</text>
<text x="216.6" y="52.3" transform="rotate(-90 216.6 52.3)">IOVDD</text>
<text x="219.2" y="52.3" transform="rotate(-90 219.2 52.3)">IOVDD</text>
<text x="192.5" y="58.6" transform="rotate(-90 192.5 58.6)">VREG_VOUT</text>
<text x="195.1" y="56.3" transform="rotate(-90 195.1 56.3)">VREG_VIN</text>
<text x="201.4" y="55.7" transform="rotate(-90 201.4 55.7)">USB_VDD</text>
<text x="203.9" y="57.3" transform="rotate(-90 203.9 57.3)">ADC_AVDD</text>
<text x="236.4" y="58.1">GPIO0</text>
<text x="236.4" y="60.7">GPIO1</text>
<text x="236.4" y="63.2">GPIO2</text>
<text x="236.4" y="65.8">GPIO3</text>
<text x="161" y="69.6">USB_DM</text>
<text x="161" y="67">USB_DP</text>
<text x="236.4" y="68.3">GPIO4</text>
<text x="236.4" y="70.8">GPIO5</text>
<text x="236.4" y="73.4">GPIO6</text>
<text x="236.4" y="75.9">GPIO7</text>
<text x="161" y="79.7">SWCLK</text>
<text x="161" y="82.3">SWDIO</text>
<text x="235.3" y="83.5">GPIO10</text>
<text x="236.4" y="78.5">GPIO8</text>
<text x="236.4" y="81">GPIO9</text>
<text x="235.3" y="86.1">GPIO11</text>
<text x="235.3" y="88.6">GPIO12</text>
<text x="161" y="91.2">XIN</text>
<text x="161" y="93.7">XOUT</text>
<text x="235.3" y="91.2">GPIO13</text>
<text x="235.3" y="93.7">GPIO14</text>
<text x="235.3" y="96.2">GPIO15</text>
<text x="235.3" y="98.8">GPIO16</text>
<text x="235.3" y="101.3">GPIO17</text>
<text x="161" y="105.1">RUN</text>
<text x="235.3" y="103.9">GPIO18</text>
<text x="235.3" y="106.4">GPIO19</text>
<text x="235.3" y="108.9">GPIO20</text>
<text x="235.3" y="111.5">GPIO21</text>
<text x="161" y="117.8">QSPI_SD3</text>
<text x="235.3" y="114">GPIO22</text>
<text x="235.3" y="116.6">GPIO23</text>
<text x="235.3" y="119.1">GPIO24</text>
<text x="161" y="120.4">QSPI_SCLK</text>
<text x="161" y="122.9">QSPI_SD0</text>
<text x="161" y="125.5">QSPI_SD2</text>
<text x="229" y="124.2">GPIO26/ADC0</text>
<text x="235.3" y="121.6">GPIO25</text>
<text x="161" y="128">QSPI_SD1</text>
<text x="161" y="130.5">QSPI_SS_N</text>
<text x="229" y="126.7">GPIO27/ADC1</text>
<text x="229" y="129.3">GPIO28/ADC2</text>
<text x="229" y="131.8">GPIO29/ADC3</text>
<text x="200.1" y="141.5" transform="rotate(-90 200.1 141.5)">TESTEN</text>
<text x="205.2" y="141.5" transform="rotate(-90 205.2 141.5)">GND</text>
</g>
<g font-size="2.1" fill="#840000">
<text x="177.7" y="167.1">Group members:</text>
<text x="177.9" y="169.9">Thomas Nonis - 209445</text>
<text x="177.9" y="172.6">Tommaso Canova - 209270</text>
<text x="177.9" y="175.3">Simone Tollardo - 209002</text>
<text x="177.9" y="178">Lisa Santarossa - 209386</text>
<text x="177.9" y="180.8">Gabriele Berretta - 209466</text>
<text x="178" y="184">Sheet: /Control/</text>
<text x="268.7" y="180.4">SALMO Society</text>
<text x="178" y="186.7">File: control.kicad_sch</text>
<text x="178" y="196.9">KiCad E.D.A. kicad 6.0.6-1.fc36</text>
<text x="178" y="194.1">Size: A4</text>
<text x="200" y="194.1">Date: 2022-04-13</text>
<text x="263" y="194.1">Rev: 1.0</text>
<text x="263" y="196.9">Id: 2/6</text>
</g>
<g font-size="1.8" fill="#840000">
<text x="35" y="11.9">1</text>
<text x="85" y="11.9">2</text>
<text x="135" y="11.9">3</text>
<text x="185" y="11.9">4</text>
<text x="235" y="11.9">5</text>
<text x="285" y="11.9">6</text>
<text x="10.3" y="35.9">A</text>
<text x="285.3" y="35.9">A</text>
<text x="191.3" y="60.6">---------- Supply ----------</text>
<text x="175.9" y="69.4" transform="rotate(-90 175.9 69.4)">USB</text>
<text x="175.9" y="83" transform="rotate(-90 175.9 83)">Debug</text>
<text x="10.3" y="85.9">B</text>
<text x="285.3" y="85.9">B</text>
<text x="175.9" y="93.4" transform="rotate(-90 175.9 93.4)">Osc</text>
<text x="175.9" y="106.8" transform="rotate(-90 175.9 106.8)">Reset</text>
<text x="175.9" y="127.8" transform="rotate(-90 175.9 127.8)">--- QSPI ---</text>
<text x="10.3" y="135.9">C</text>
<text x="285.3" y="135.9">C</text>
<text x="10.3" y="185.9">D</text>
<text x="285.3" y="185.9">D</text>
<text x="35" y="199.9">1</text>
<text x="85" y="199.9">2</text>
<text x="135" y="199.9">3</text>
<text x="185" y="199.9">4</text>
<text x="235" y="199.9">5</text>
<text x="285" y="199.9">6</text>
</g>
<g font-size="1.8" fill="#006464">
<text x="25.9" y="23.7">+1V1</text>
<text x="15.7" y="25">+3V3</text>
<text x="36" y="25">+1V1</text>
<text x="47.4" y="25">+1V1</text>
<text x="58.9" y="25">+3V3</text>
<text x="70.3" y="25">+3V3</text>
<text x="80.5" y="25">+3V3</text>
<text x="91.9" y="25">+3V3</text>
<text x="103.3" y="25">+3V3</text>
<text x="114.8" y="25">+3V3</text>
<text x="124.9" y="25">+3V3</text>
<text x="136.3" y="25">+3V3</text>
<text x="20.5" y="46.6">C8</text>
<text x="30.7" y="46.6">C9</text>
<text x="40.8" y="46.6">C6</text>
<text x="52.3" y="46.6">C7</text>
<text x="63.8" y="46.6">C12</text>
<text x="75.2" y="46.6">C14</text>
<text x="85.4" y="46.6">C16</text>
<text x="96.8" y="46.6">C10</text>
<text x="108.3" y="46.6">C11</text>
<text x="119.7" y="46.6">C13</text>
<text x="129.8" y="46.6">C15</text>
<text x="141.3" y="46.6">C17</text>
<text x="160.6" y="44.1">RP2040</text>
<text x="20.5" y="49.1">1u</text>
<text x="30.7" y="49.1">1u</text>
<text x="41.1" y="49.1">100n</text>
<text x="52.5" y="49.1">100n</text>
<text x="64" y="49.1">100n</text>
<text x="75.4" y="49.1">100n</text>
<text x="85.5" y="49.1">100n</text>
<text x="97" y="49.1">100n</text>
<text x="108.4" y="49.1">100n</text>
<text x="119.8" y="49.1">100n</text>
<text x="130" y="49.1">100n</text>
<text x="141.4" y="49.1">100n</text>
<text x="15.9" y="56.1">GND</text>
<text x="26.1" y="56.1">GND</text>
<text x="36.3" y="56.1">GND</text>
<text x="47.7" y="56.1">GND</text>
<text x="59.1" y="56.1">GND</text>
<text x="70.6" y="56.1">GND</text>
<text x="80.7" y="56.1">GND</text>
<text x="92.1" y="56.1">GND</text>
<text x="103.6" y="56.1">GND</text>
<text x="115" y="56.1">GND</text>
<text x="125.2" y="56.1">GND</text>
<text x="136.6" y="56.1">GND</text>
<text x="131.7" y="64.4">27R</text>
<text x="132.2" y="61.8">R7</text>
<text x="30.2" y="71.4" transform="rotate(-90 30.2 71.4)">+3V3</text>
<text x="74.7" y="71.4" transform="rotate(-90 74.7 71.4)">+3V3</text>
<text x="131.7" y="72">27R</text>
<text x="132.2" y="74.5">R8</text>
<text x="31.2" y="78.5">R1</text>
<text x="31.3" y="80.8">10k</text>
<text x="75.6" y="78.5">R3</text>
<text x="75.8" y="80.8">10k</text>
<text x="33.1" y="89.9">SW2</text>
<text x="62.4" y="88.5">C2</text>
<text x="77.5" y="89.9">SW3</text>
<text x="32.9" y="92.2">RST_SW</text>
<text x="62.7" y="91.1">100n</text>
<text x="77.4" y="92.2">HOME_SW</text>
<text x="27.4" y="100.5">GND</text>
<text x="56.6" y="100.5">GND</text>
<text x="71.8" y="100.5">GND</text>
<text x="26.1" y="113.9">GND</text>
<text x="93.7" y="112" transform="rotate(-90 93.7 112)">+3V3</text>
<text x="18.8" y="119">12MHz</text>
<text x="19.2" y="116.5">Y1</text>
<text x="44.6" y="117.1">R4</text>
<text x="44.7" y="119.6">1k</text>
<text x="94.7" y="119.1">R6</text>
<text x="15.4" y="125.3">C1</text>
<text x="39.6" y="125.3">C3</text>
<text x="94.8" y="121.4">10k</text>
<text x="15.6" y="127.9">18p</text>
<text x="25.9" y="131.7">GND</text>
<text x="39.7" y="127.9">18p</text>
<text x="81.5" y="129.2">C4</text>
<text x="81.7" y="131.7">100n</text>
<text x="96.6" y="130.5">SW4</text>
<text x="18.2" y="134.2">GND</text>
<text x="33.5" y="134.2">GND</text>
<text x="96.5" y="132.8">EN_SW</text>
<text x="75.6" y="141.2">GND</text>
<text x="90.9" y="141.2">GND</text>
<text x="240.2" y="144.4">U2</text>
<text x="70.3" y="150.7">+3V3</text>
<text x="197.6" y="155.1">GND GND</text>
<text x="53.8" y="158.4">+3V3</text>
<text x="80.2" y="160.9">C5</text>
<text x="58.6" y="164.7">R5</text>
<text x="59.1" y="167.3">DNP 10k</text>
<text x="80.8" y="163.4">DNP 100n</text>
<text x="144.8" y="167.5">Conn_02x08_Counter_Clockwise</text>
<text x="157.8" y="165.5">J2</text>
<text x="38.2" y="172.3">R2</text>
<text x="58.2" y="172.3">W25Q16JVSS</text>
<text x="74.4" y="170.4">GND</text>
<text x="118.4" y="172.3">J1</text>
<text x="147.8" y="172.6">+3V3</text>
<text x="38.4" y="174.9">1k</text>
<text x="62.7" y="178.7">~{CS}</text>
<text x="73" y="177.2" transform="rotate(-90 73 177.2)">VCC</text>
<text x="75.4" y="178.7">DO(IO1)</text>
<text x="76.2" y="176.1">DI(IO0)</text>
<text x="105.5" y="174.9">Conn_02x03_Counter_Clockwise</text>
<text x="108.4" y="175.1">+3V3</text>
<text x="12.7" y="184.9">PRG_SW</text>
<text x="16.4" y="182.6">SW1</text>
<text x="62.7" y="183.8">CLK</text>
<text x="79.2" y="183.8">IO2</text>
<text x="99.8" y="185.6">GND</text>
<text x="137.9" y="183.1">GND</text>
<text x="73" y="187.7" transform="rotate(-90 73 187.7)">GND</text>
<text x="79.2" y="186.3">IO3</text>
<text x="80.2" y="190.7">U1</text>
<text x="22.3" y="193.2">GND</text>
<text x="70.6" y="195.8">GND</text>
</g>
<g font-size="1.8" fill="#0000c2">
<text x="47" y="21.6">Make sure to place all capacitors close to their respective pins</text>
<text x="21" y="164.6">Place resistors close to pin</text>
<text x="27.9" y="192.3">If CS=0 =&gt; Mass storage (Program)</text>
<text x="27.9" y="194.3">If CS=1 =&gt; Read content (Run)</text>
<text x="137.2" y="193">Pin positions are optimized for layout</text>
</g>
<g font-size="1.8" fill="#0f0f0f">
<text x="182.6" y="29.8" transform="rotate(-90 182.6 29.8)">50_DVDD</text>
<text x="185.2" y="29.8" transform="rotate(-90 185.2 29.8)">23_DVDD</text>
<text x="218.2" y="29.4" transform="rotate(-90 218.2 29.4)">1_IOVDD</text>
<text x="138.2" y="35.8" transform="rotate(-90 138.2 35.8)">1_IOVDD</text>
<text x="191.5" y="35.7" transform="rotate(-90 191.5 35.7)">45_VREG_VOUT</text>
<text x="194" y="33.7" transform="rotate(-90 194 33.7)">44_VREG_VIN</text>
<text x="200.4" y="33.2" transform="rotate(-90 200.4 33.2)">48_USB_VDD</text>
<text x="202.9" y="34.6" transform="rotate(-90 202.9 34.6)">43_ADC_AVDD</text>
<text x="205.5" y="30.4" transform="rotate(-90 205.5 30.4)">49_IOVDD</text>
<text x="208" y="30.4" transform="rotate(-90 208 30.4)">42_IOVDD</text>
<text x="210.6" y="30.4" transform="rotate(-90 210.6 30.4)">22_IOVDD</text>
<text x="213.1" y="30.4" transform="rotate(-90 213.1 30.4)">33_IOVDD</text>
<text x="215.6" y="30.4" transform="rotate(-90 215.6 30.4)">10_IOVDD</text>
<text x="17.5" y="40.1" transform="rotate(-90 17.5 40.1)">44_VREG_VIN</text>
<text x="37.8" y="36.1" transform="rotate(-90 37.8 36.1)">50_DVDD</text>
<text x="49.3" y="36.1" transform="rotate(-90 49.3 36.1)">23_DVDD</text>
<text x="60.7" y="39.6" transform="rotate(-90 60.7 39.6)">48_USB_VDD</text>
<text x="72.1" y="41" transform="rotate(-90 72.1 41)">43_ADC_AVDD</text>
<text x="82.3" y="36.7" transform="rotate(-90 82.3 36.7)">49_IOVDD</text>
<text x="93.7" y="36.7" transform="rotate(-90 93.7 36.7)">42_IOVDD</text>
<text x="105.1" y="36.7" transform="rotate(-90 105.1 36.7)">22_IOVDD</text>
<text x="116.6" y="36.7" transform="rotate(-90 116.6 36.7)">33_IOVDD</text>
<text x="126.7" y="36.7" transform="rotate(-90 126.7 36.7)">10_IOVDD</text>
<text x="27.7" y="42" transform="rotate(-90 27.7 42)">45_VREG_VOUT</text>
<text x="255.3" y="57.1">BUZZ_EN</text>
<text x="263.8" y="59.7">GPIO1</text>
<text x="263.8" y="64.8">GPIO3</text>
<text x="263.8" y="62.2">GPIO2</text>
<text x="142.2" y="66">iUSB_D+</text>
<text x="142.2" y="68.6">iUSB_D-</text>
<text x="261.6" y="69.8">~{EN_SW}</text>
<text x="263.8" y="67.3">GPIO4</text>
<text x="255.3" y="77.5">LED_R</text>
<text x="255.3" y="74.9">LED_G</text>
<text x="258.7" y="72.4">~{HOME_SW}</text>
<text x="20.3" y="83.8">~{RESET}</text>
<text x="61" y="83.8">~{HOME_SW}</text>
<text x="143.5" y="78.7">SWCLK</text>
<text x="143.5" y="81.3">SWDIO</text>
<text x="255.3" y="80">LED_B</text>
<text x="255.3" y="82.5">M2_W11</text>
<text x="255.3" y="85.1">M2_W12</text>
<text x="255.3" y="87.6">M2_W21</text>
<text x="143.5" y="92.7">XOUT</text>
<text x="143.5" y="90.2">XIN</text>
<text x="255.3" y="90.2">M2_W22</text>
<text x="255.3" y="95.2">M1_W12</text>
<text x="255.3" y="92.7">M1_W11</text>
<text x="255.3" y="100.3">M1_W22</text>
<text x="255.3" y="97.8">M1_W21</text>
<text x="143.5" y="104.1">~{RESET}</text>
<text x="255.3" y="102.9">I2C1_SDA</text>
<text x="255.3" y="107.9">CMP_DRDY</text>
<text x="255.3" y="105.4">I2C1_SCL</text>
<text x="255.3" y="113">~{GPS_EN}</text>
<text x="255.3" y="110.5">ACC_INT</text>
<text x="139.7" y="119.4">FLASH_CLK</text>
<text x="139.7" y="116.8">FLASH_D3</text>
<text x="255.3" y="115.6">GPS_TP</text>
<text x="255.3" y="118.1">UART1_TX</text>
<text x="14" y="121.9">XIN</text>
<text x="34" y="121.9">iXOUT</text>
<text x="53.5" y="121.9">XOUT</text>
<text x="81.3" y="124.4">~{EN_SW}</text>
<text x="139.7" y="121.9">FLASH_D0</text>
<text x="139.7" y="124.4">FLASH_D2</text>
<text x="255.3" y="120.6">UART1_RX</text>
<text x="255.3" y="125.7">I_PANEL</text>
<text x="255.3" y="123.2">V_PANEL</text>
<text x="139.7" y="129.5">~{FLASH_CS}</text>
<text x="139.7" y="127">FLASH_D1</text>
<text x="260" y="130.8">EXT_ADC1</text>
<text x="260" y="128.3">EXT_ADC0</text>
<text x="25.4" y="177.8">~{USB_BOOT}</text>
<text x="88.7" y="175.2">FLASH_D0</text>
<text x="88.7" y="177.8">FLASH_D1</text>
<text x="128.1" y="177.8">SWCLK</text>
<text x="168.6" y="175.2">GPIO3</text>
<text x="168.6" y="177.8">GPIO1</text>
<text x="47" y="182.9">FLASH_CLK</text>
<text x="88.7" y="182.9">FLASH_D2</text>
<text x="88.7" y="185.4">FLASH_D3</text>
<text x="104.1" y="182.9">I2C1_SDA</text>
<text x="126.4" y="180.3">I2C1_SCL</text>
<text x="128.6" y="182.9">SWDIO</text>
<text x="143.5" y="182.9">EXT_ADC0</text>
<text x="143.5" y="180.3">I2C1_SCL</text>
<text x="143.5" y="185.4">I2C1_SDA</text>
<text x="162.7" y="185.4">6 EXT_ADC1</text>
<text x="168.6" y="182.9">GPIO2</text>
<text x="168.6" y="180.3">GPIO4</text>
</g>
<g font-size="1.8" fill="#840084">
<text x="21.8" y="51.7">6V3</text>
<text x="30.7" y="51.7">6V3</text>
<text x="40.9" y="51.7">6V3</text>
<text x="52.3" y="51.7">6V3</text>
<text x="63.8" y="51.7">6V3</text>
<text x="75.2" y="51.7">6V3</text>
<text x="85.3" y="51.7">6V3</text>
<text x="96.8" y="51.7">6V3</text>
<text x="108.2" y="51.7">6V3</text>
<text x="119.6" y="51.7">6V3</text>
<text x="129.8" y="51.7">6V3</text>
<text x="141.2" y="51.7">6V3</text>
<text x="62.5" y="93.6">6V3</text>
<text x="81.5" y="134.2">6V3</text>
<text x="80.3" y="166">6V3</text>
</g>
<g font-size="1.8" fill="#725600">
<text x="270.6" y="58">Buzzer</text>
<text x="118.6" y="66.9">USB_D+</text>
<text x="119" y="69.5">USB_D-</text>
<text x="270.6" y="75.8">LED_G</text>
<text x="270.6" y="83.4">M2_W11</text>
<text x="270.6" y="78.4">LED_R</text>
<text x="270.6" y="80.9">LED_B</text>
<text x="270.6" y="86">M2_W12</text>
<text x="270.6" y="88.5">M2_W21</text>
<text x="270.6" y="93.6">M1_W11</text>
<text x="270.6" y="91.1">M2_W22</text>
<text x="270.6" y="98.7">M1_W21</text>
<text x="270.6" y="96.1">M1_W12</text>
<text x="270.6" y="101.2">M1_W22</text>
<text x="270.6" y="103.8">I2C1_SDA</text>
<text x="270.6" y="106.3">I2C1_SCL</text>
<text x="270.6" y="113.9">~{GPS_EN}</text>
<text x="270.6" y="108.8">CMP_DRDY</text>
<text x="270.6" y="111.4">ACC_INT</text>
<text x="270.6" y="116.5">GPS_TIMEPULSE</text>
<text x="270.6" y="119">UART1_TX</text>
<text x="270.6" y="121.5">UART1_RX</text>
<text x="270.6" y="124.1">V_{PANEL}</text>
<text x="270.6" y="126.6">I_{PANEL}</text>
</g>
<g font-size="1.8" fill="#a90000">
<text x="27.7" y="118.2" transform="rotate(-90 27.7 118.2)">2</text>
<text x="24.3" y="121.9">1</text>
<text x="30.6" y="121.9">3</text>
<text x="27.7" y="127.1" transform="rotate(-90 27.7 127.1)">4</text>
<text x="72.1" y="172.2" transform="rotate(-90 72.1 172.2)">8</text>
<text x="60.5" y="177.8">1</text>
<text x="83.3" y="177.8">2</text>
<text x="83.3" y="175.3">5</text>
<text x="114.4" y="177.8">1</text>
<text x="123.3" y="177.8">6</text>
<text x="153.8" y="175.3">1</text>
<text x="153.8" y="177.8">2</text>
<text x="162.2" y="175.3">10</text>
<text x="162.7" y="177.8">9</text>
<text x="60.5" y="182.9">6</text>
<text x="83.3" y="182.9">3</text>
<text x="83.3" y="185.4">7</text>
<text x="114.4" y="180.3">2</text>
<text x="114.4" y="182.9">3</text>
<text x="123.3" y="182.9">4</text>
<text x="123.3" y="180.3">5</text>
<text x="153.8" y="180.3">3</text>
<text x="153.8" y="182.9">4</text>
<text x="153.8" y="185.4">5</text>
<text x="162.7" y="182.9">7</text>
<text x="162.7" y="180.3">8</text>
<text x="72.1" y="190" transform="rotate(-90 72.1 190)">4</text>
</g>
<text font-size="1.8" fill="#009600" x="44.4" y="177.8">~{FLASH_CS}</text>
</svg>
